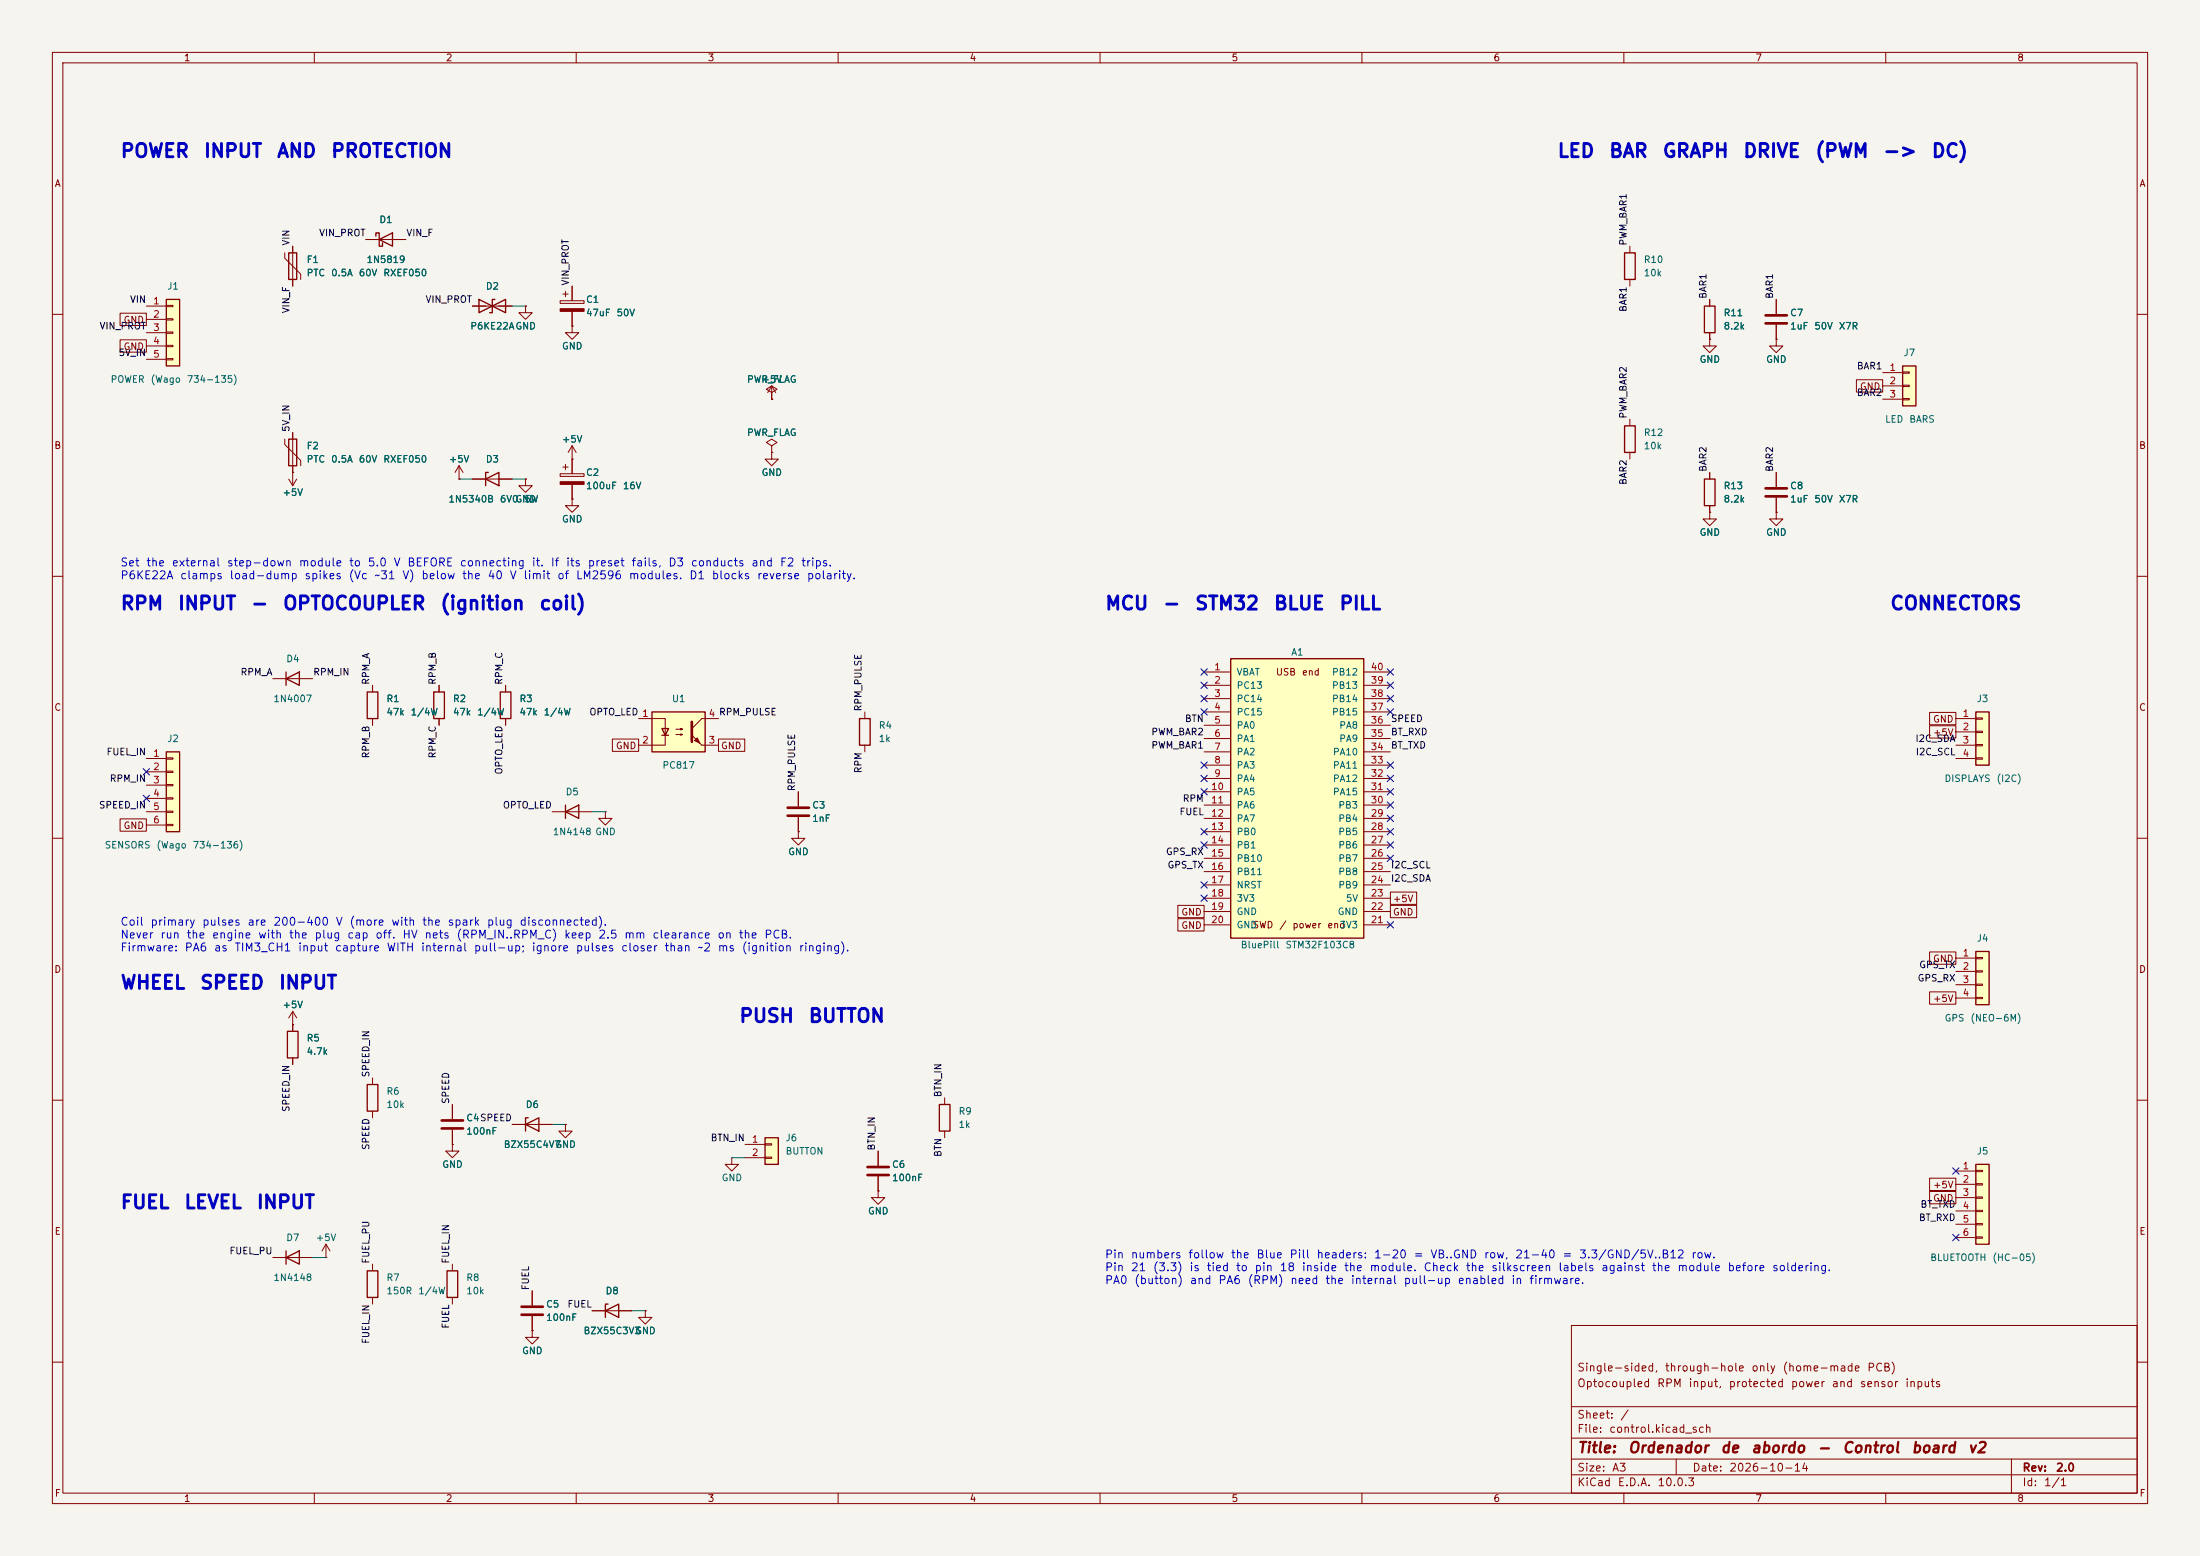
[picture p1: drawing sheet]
<svg xmlns="http://www.w3.org/2000/svg" width="420mm" height="297mm" viewBox="0 0 420 297" stroke-linecap="round" stroke-linejoin="round" font-family="sans-serif">
<path d="M0 0h420v297h-420z" fill="#f5f4ef" stroke="#f5f4ef" stroke-width=".19"/>
<g fill="none" stroke="#840000" stroke-width=".19">
<path d="M10 10h400v277h-400zM12 12h396v273h-396zM60 10v2M110 10v2M160 10v2M210 10v2M260 10v2M310 10v2M360 10v2M10 60h2M408 60h2M10 110h2"/>
<path d="M408 110h2M165.1 135.9v1.3M10 160h2M165.1 142.2v1.3M408 160h2M55.9 195.6v1.3M10 210h2M55.9 201.9v1.3M71.1 205.7v1.3M71.1 212.1v1.3M86.4 218.4v1.3h1.2l-1.2 1.3-1.3-1.3h1.3M86.4 218.4h.1"/>
<path d="M408 210h2M62.2 237.5l-.7 1.3M62.2 237.5l.8 1.3M62.2 237.5v2.5M62.2 240h.1M86.4 241.3v1.3M86.4 247.6v1.3M300 253h108v32h-108zM10 260h2M300 278.5h108M300 274.5h108M300 268.5h108"/>
<path d="M320 278.5v3M384 278.5v6.5M408 260h2M60 285v2M110 285v2M160 285v2M210 285v2M260 285v2M300 281.5h108M310 285v2M360 285v2"/>
</g>
<path d="M164.1 137.2h2v5h-2zM54.9 196.9h2v5h-2zM70.1 207h2v5.1h-2zM85.3 242.6h2.1v5h-2.1z" fill="none" stroke="#840000" stroke-width=".25"/>
<path d="M234.9 125.7h25.4v53.4h-25.4z" fill="#ffffc2"/>
<path d="M234.9 125.7h25.4v53.4h-25.4zM107.9 154.9l2.6-1.2v2.5zM107.9 153.7v2.5M54.6 238.8v2.5M54.6 240l2.5-1.2v2.5zM70.1 242.6h2v5h-2zM115.6 250.2l2.5-1.3v2.6zM116.1 248.9h-.5v2.6" fill="none" stroke="#840000" stroke-width=".25"/>
<g fill="none" stroke="#840000" stroke-width=".19">
<path d="M106.9 90.4h4.6v.5h-4.6zM107.4 89.2h1.1M107.9 88.6v1.1M109.2 87.6v2.8M109.2 92.5v2.8M147.3 85.1l1-.6-1-.7-1 .7 1 .6v1.3M147.3 86.4h.1M147.3 86.4v1.2h1.3l-1.3 1.3-1.3-1.3h1.3M326.4 97.8v1.3h1.3l-1.3 1.2-1.3-1.2h1.3M326.4 97.8h.1M339.1 90.2v2.8M339.1 95v2.8"/>
<path d="M229.9 128.3h5M229.9 130.8h5M229.9 133.4h5M229.9 135.9h5M229.9 138.4h5M260.3 128.3h5.1M260.3 130.8h5.1M260.3 133.4h5.1M260.3 135.9h5.1M260.3 138.4h5.1M105.4 154.9h7.6M115.6 154.9v1.3h1.2l-1.2 1.3-1.3-1.3h1.3"/>
<path d="M115.6 154.9h.1M229.9 141h5M229.9 143.5h5M229.9 146.1h5M229.9 148.6h5M229.9 151.1h5M229.9 153.7h5M229.9 156.2h5M229.9 158.8h5M260.3 141h5.1M260.3 143.5h5.1M260.3 146.1h5.1"/>
<path d="M260.3 148.6h5.1M260.3 151.1h5.1M260.3 153.7h5.1M260.3 156.2h5.1M260.3 158.8h5.1M229.9 161.3h5M229.9 163.8h5M229.9 166.4h5M229.9 168.9h5M229.9 171.5h5M229.9 174h5M229.9 176.5h5"/>
<path d="M260.3 161.3h5.1M260.3 163.8h5.1M260.3 166.4h5.1M260.3 168.9h5.1M260.3 171.5h5.1M260.3 174h5.1M260.3 176.5h5.1M52.1 240h7.6M71.1 241.3v1.3M71.1 247.6v1.3M113 250.2h7.6"/>
</g>
<path d="M337.1 93.2h4M337.1 94.7h4" fill="none" stroke="#840000" stroke-width=".51"/>
<path d="M106.9 91.9h4.6v.6h-4.6z" fill="#840000" stroke="#840000" stroke-width=".19"/>
<path d="M377.2 222.2h2.5v15.3h-2.5z" fill="#ffffc2"/>
<path d="M310.1 81.3h2.1v5.1h-2.1zM377.2 222.2h2.5v15.3h-2.5z" fill="none" stroke="#840000" stroke-width=".25"/>
<g fill="none" stroke="#840000" stroke-width=".19">
<path d="M339.1 57.2v2.7M339.1 62v2.8M311.1 80v1.3M311.1 86.4v1.2M339.1 97.8v1.3h1.3l-1.3 1.2-1.3-1.2h1.3M339.1 97.8h.1M139.7 221v1.2h1.3l-1.3 1.3-1.3-1.3h1.3M139.7 221h.1M373.4 223.5h3.8M373.4 226.1h3.8M373.4 228.6h3.8M373.4 231.1h3.8"/>
<path d="M373.4 233.7h3.8M373.4 236.2h3.8M377.2 223.4h1.3v.2h-1.3zM377.2 225.9h1.3v.3h-1.3zM377.2 228.5h1.3v.2h-1.3zM377.2 231h1.3v.3h-1.3zM377.2 233.6h1.3v.2h-1.3zM377.2 236.1h1.3v.2h-1.3z"/>
</g>
<path d="M337.1 60.2h4M337.1 61.7h4" fill="none" stroke="#840000" stroke-width=".51"/>
<path d="M377.2 135.9h2.5v10.2h-2.5z" fill="#ffffc2"/>
<path d="M91.4 57.2v2.5l5.1-2.5v2.5zM94.5 57.2h-.5v2.5h-.5M377.2 135.9h2.5v10.2h-2.5z" fill="none" stroke="#840000" stroke-width=".25"/>
<g fill="none" stroke="#840000" stroke-width=".19">
<path d="M90.2 58.4h7.6M339.1 64.8v1.2h1.3l-1.3 1.3-1.3-1.3h1.3M339.1 64.8h.1M55.1 91.4l.8 1.3M55.9 90.2h.1M55.9 90.2v2.5M56.6 91.4l-.7 1.3M373.4 137.2h3.8M373.4 139.7h3.8M377.2 137h1.3v.3h-1.3zM377.2 139.6h1.3v.2h-1.3zM373.4 142.2h3.8"/>
<path d="M373.4 144.8h3.8M377.2 142.1h1.3v.3h-1.3zM377.2 144.7h1.3v.2h-1.3zM86.4 210.8v2.8M86.4 215.6v2.8M101.6 246.4v2.8M101.6 251.2v2.8"/>
</g>
<path d="M84.3 213.9h4.1M84.3 215.4h4.1M99.6 249.4h4M99.6 251h4" fill="none" stroke="#840000" stroke-width=".51"/>
<path d="M377.2 181.6h2.5v10.2h-2.5z" fill="#ffffc2"/>
<path d="M55.1 83.8h1.5v5.1h-1.5zM377.2 181.6h2.5v10.2h-2.5z" fill="none" stroke="#840000" stroke-width=".25"/>
<path d="M54.4 83.8v1l3 3.1v1M55.9 82.6v7.6M373.4 182.9h3.8M373.4 185.4h3.8M373.4 188h3.8M373.4 190.5h3.8M377.2 182.8h1.3v.2h-1.3zM377.2 185.3h1.3v.2h-1.3zM377.2 187.8h1.3v.3h-1.3zM377.2 190.4h1.3v.2h-1.3z" fill="none" stroke="#840000" stroke-width=".19"/>
<path d="M31.7 143.5h2.6v15.3h-2.6z" fill="#ffffc2"/>
<path d="M31.7 143.5h2.6v15.3h-2.6z" fill="none" stroke="#840000" stroke-width=".25"/>
<g fill="none" stroke="#840000" stroke-width=".19">
<path d="M106.9 57.4h4.6v.5h-4.6zM107.4 56.1h1.1M107.9 55.6v1M109.2 54.6v2.8M109.2 59.4v2.8M109.2 62.2v1.3h1.3l-1.3 1.3-1.3-1.3h1.3M109.2 62.2h.1M326.4 64.8v1.2h1.3l-1.3 1.3-1.3-1.3h1.3M326.4 64.8h.1M27.9 144.8h3.8M27.9 147.3h3.8M27.9 149.9h3.8"/>
<path d="M27.9 152.4h3.8M27.9 154.9h3.8M27.9 157.5h3.8M31.7 144.7h1.3v.2h-1.3zM31.7 147.2h1.3v.2h-1.3zM31.7 149.7h1.3v.3h-1.3zM31.7 152.3h1.3v.2h-1.3zM31.7 154.8h1.3v.3h-1.3zM31.7 157.4h1.3v.2h-1.3z"/>
</g>
<path d="M106.9 58.9h4.6v.5h-4.6z" fill="#840000" stroke="#840000" stroke-width=".19"/>
<path d="M31.7 57.2h2.6v12.7h-2.6z" fill="#ffffc2"/>
<path d="M31.7 57.2h2.6v12.7h-2.6zM325.4 58.4h2v5.1h-2z" fill="none" stroke="#840000" stroke-width=".25"/>
<g fill="none" stroke="#840000" stroke-width=".19">
<path d="M27.9 58.4h3.8M31.7 58.3h1.3v.2h-1.3zM100.3 58.4v1.3h1.3l-1.3 1.3-1.2-1.3h1.2M100.3 58.4h.1M326.4 57.2v1.2M27.9 61h3.8M27.9 63.5h3.8M27.9 66h3.8M27.9 68.6h3.8M31.7 60.8h1.3v.3h-1.3zM31.7 63.4h1.3v.2h-1.3zM31.7 65.9h1.3v.3h-1.3z"/>
<path d="M31.7 68.5h1.3v.2h-1.3zM326.4 63.5v1.3M107.9 214.6v1.3h1.3l-1.3 1.3-1.2-1.3h1.2M107.9 214.6h.1M101.6 254v1.3h1.3l-1.3 1.2-1.3-1.2h1.3M101.6 254h.1M123.2 250.2v1.3h1.3l-1.3 1.2-1.3-1.2h1.3M123.2 250.2h.1"/>
</g>
<path d="M363.2 69.9h2.6v7.6h-2.6z" fill="#ffffc2"/>
<path d="M363.2 69.9h2.6v7.6h-2.6zM92.7 91.4l2.5-1.2v2.5zM93.2 90.2h-.5v2.5M54.6 129.5l2.5-1.2v2.5zM54.6 128.3v2.5M70.1 132.1h2v5.1h-2zM82.8 132.1h2v5.1h-2zM100.3 214.6l2.6-1.2v2.5zM100.8 213.4h-.5v2.5M179.3 210.8h2.1v5.1h-2.1z" fill="none" stroke="#840000" stroke-width=".25"/>
<g fill="none" stroke="#840000" stroke-width=".19">
<path d="M359.4 71.1h3.8M359.4 73.7h3.8M359.4 76.2h3.8M363.2 71h1.3v.2h-1.3zM363.2 73.5h1.3v.3h-1.3zM363.2 76.1h1.3v.2h-1.3zM87.6 91.4h.1M87.6 88.9l-.7 1.3M87.6 88.9l.8 1.3M87.6 88.9v2.5M90.2 91.4h7.6M100.3 91.4v1.3h1.3l-1.3 1.3-1.2-1.3h1.2"/>
<path d="M100.3 91.4h.1M109.2 87.6h.1M109.2 95.3v1.2h1.3l-1.3 1.3-1.3-1.3h1.3M109.2 95.3h.1M109.2 85.1l-.7 1.3M109.2 85.1l.8 1.3M109.2 85.1v2.5M52.1 129.5h7.6M71.1 130.8v1.3M71.1 137.2v1.2M83.8 130.8v1.3M83.8 137.2v1.2"/>
<path d="M55.9 195.6h.1M55.9 193l-.8 1.3M55.9 193l.7 1.3M55.9 193v2.6M97.8 214.6h7.6M167.6 219.7v2.8M180.3 209.6v1.2M180.3 215.9v1.3M167.6 224.5v2.8"/>
</g>
<path d="M165.6 222.8h4.1M165.6 224.3h4.1" fill="none" stroke="#840000" stroke-width=".51"/>
<path d="M124.5 135.9h10.1v7.6h-10.1z" fill="#ffffc2"/>
<path d="M55.1 48.3h1.5v5h-1.5zM71.8 45.1v-.6h.6v2.5h.6v-.6M72.4 45.7l2.5-1.2v2.5zM95.5 132.1h2v5.1h-2zM124.5 135.9h10.1v7.6h-10.1zM126.4 139.1h1.2l-.6 1.2zM126.4 140.3h1.2" fill="none" stroke="#840000" stroke-width=".25"/>
<g fill="none" stroke="#840000" stroke-width=".19">
<path d="M54.4 48.3v1l3 3v1M55.9 47v7.6M69.8 45.7h7.7M147.3 74.9l1-.6-1-.6-1 .6 1 .6v1.3M147.3 76.2h.1M96.5 130.8v1.3M96.5 137.2v1.2M121.9 137.2h5.1v5h-5.1M129 139.2h1.3l-.4 .1v-.2l.4 .1M137.2 137.2h-3.2l-1.9 1.9M129 140.2h1.3l-.4 .1v-.2l.4 .1M134 142.2h3.2"/>
<path d="M152.4 158.8v1.2h1.3l-1.3 1.3-1.3-1.3h1.3M152.4 158.8h.1M152.4 151.1v2.8M152.4 156v2.8M167.6 227.3v1.3h1.3l-1.3 1.3-1.2-1.3h1.2M167.6 227.3h.1"/>
</g>
<path d="M132.1 137.8v3.8M150.4 154.2h4M150.4 155.7h4" fill="none" stroke="#840000" stroke-width=".51"/>
<g fill="#840000" stroke="#840000" stroke-width=".19">
<path d="M132.6 141.4l.5-.6 .5 1.1z"/>
<path d="M132.1 140.3l1.9 1.9z"/>
</g>
<path d="M146 217.2h2.6v5h-2.6z" fill="#ffffc2"/>
<path d="M310.1 48.3h2.1v5h-2.1zM325.4 91.4h2v5.1h-2zM146 217.2h2.6v5h-2.6z" fill="none" stroke="#840000" stroke-width=".25"/>
<g fill="none" stroke="#840000" stroke-width=".19">
<path d="M22.9 59.8h5v2.3h-5zM55.9 47v1.3M55.9 53.3v1.3M69.8 45.7h2.6M74.9 45.7h2.6M90.2 58.4h2.5M95.2 58.4h2.6M100.3 58.4h.1M109.2 54.6v2.8M109.2 59.4v2.8M311.1 47v1.3M311.1 53.3v1.3"/>
<path d="M326.4 57.2v1.2M339.1 57.2v2.7M22.9 64.9h5v2.3h-5zM109.2 62.2h.1M147.3 76.2h.1M147.3 73.7l-.7 1.2M147.3 73.7l.8 1.2M147.3 73.7v2.5M326.4 64.8h.1M326.4 63.5v1.3M339.1 64.8h.1M339.1 62v2.8"/>
<path d="M354.4 72.5h5v2.3h-5zM55.9 90.2h.1M55.9 82.6v1.2M55.9 88.9v1.3M87.6 91.4h.1M90.2 91.4h2.5M95.2 91.4h2.6M100.3 91.4h.1M109.2 87.6h.1M109.2 95.3h.1M109.2 87.6v2.8M109.2 92.5v2.8"/>
<path d="M147.3 86.4h.1M326.4 97.8h.1M326.4 90.2v1.2M326.4 96.5v1.3M339.1 97.8h.1M339.1 90.2v2.8M339.1 95v2.8M71.1 130.8v1.3M71.1 137.2v1.2M83.8 130.8v1.3M83.8 137.2v1.2M96.5 130.8v1.3"/>
<path d="M96.5 137.2v1.2M368.4 136h5v2.3h-5zM368.4 138.5h5v2.4h-5zM22.9 156.3h5v2.4h-5zM116.9 141.1h5v2.3h-5zM137.2 141.1h5v2.3h-5zM152.4 158.8h.1M152.4 151.1v2.8M152.4 156v2.8M224.9 172.8h5v2.4h-5zM224.9 175.4h5v2.3h-5zM265.4 172.8h5v2.4h-5z"/>
<path d="M265.4 170.3h5v2.3h-5zM55.9 195.6h.1M55.9 195.6v1.3M368.4 189.3h5v2.4h-5zM368.4 181.7h5v2.4h-5zM55.9 201.9v1.3M86.4 218.4h.1M86.4 210.8v2.8M86.4 215.6v2.8M97.8 214.6h2.5M102.9 214.6h2.5M107.9 214.6h.1"/>
<path d="M142.2 218.4h3.8M146 218.3h1.3v.3h-1.3zM167.6 219.7v2.8M142.2 221h3.8M146 220.9h1.3v.2h-1.3zM167.6 227.3h.1M167.6 224.5v2.8M368.4 224.9h5v2.3h-5zM368.4 227.4h5v2.4h-5zM101.6 254h.1M101.6 246.4v2.8M101.6 251.2v2.8"/>
<path d="M113 250.2h2.6M118.1 250.2h2.5M123.2 250.2h.1"/>
</g>
<path d="M97.8 58.4h2.5M87.6 91.4h2.6M97.8 91.4h2.5M113 154.9h2.6M105.4 214.6h2.5M139.7 221h2.5M59.7 240h2.5M120.6 250.2h2.6" fill="none" stroke="#009600" stroke-width=".19"/>
<g fill="none" stroke="#000084" stroke-width=".19">
<path d="M229.3 135.3l1.2 1.2M229.3 132.7l1.2 1.3M229.3 127.7l1.2 1.2M229.3 130.2l1.2 1.2M230.5 135.3l-1.2 1.2M230.5 132.7l-1.2 1.3M230.5 127.7l-1.2 1.2M230.5 130.2l-1.2 1.2M264.8 127.7l1.2 1.2M264.8 135.3l1.2 1.2M264.8 132.7l1.2 1.3M264.8 130.2l1.2 1.2"/>
<path d="M266 127.7l-1.2 1.2M266 135.3l-1.2 1.2M266 132.7l-1.2 1.3M266 130.2l-1.2 1.2M27.3 146.7l1.2 1.2M27.3 151.8l1.2 1.2M28.5 146.7l-1.2 1.2M28.5 151.8l-1.2 1.2M229.3 145.4l1.2 1.3M229.3 148l1.2 1.2M229.3 150.5l1.2 1.2M229.3 158.1l1.2 1.3"/>
<path d="M230.5 145.4l-1.2 1.3M230.5 148l-1.2 1.2M230.5 150.5l-1.2 1.2M230.5 158.1l-1.2 1.3M264.8 150.5l1.2 1.2M264.8 148l1.2 1.2M264.8 145.4l1.2 1.3M264.8 153.1l1.2 1.2M264.8 155.6l1.2 1.2M264.8 158.1l1.2 1.3M266 150.5l-1.2 1.2M266 148l-1.2 1.2"/>
<path d="M266 145.4l-1.2 1.3M266 153.1l-1.2 1.2M266 155.6l-1.2 1.2M266 158.1l-1.2 1.3M229.3 160.7l1.2 1.2M229.3 168.3l1.2 1.2M229.3 170.8l1.2 1.3M230.5 160.7l-1.2 1.2M230.5 168.3l-1.2 1.2M230.5 170.8l-1.2 1.3M264.8 175.9l1.2 1.2M264.8 163.2l1.2 1.2"/>
<path d="M264.8 160.7l1.2 1.2M266 175.9l-1.2 1.2M266 163.2l-1.2 1.2M266 160.7l-1.2 1.2M372.8 222.9l1.2 1.2M372.8 235.6l1.2 1.2M374 222.9l-1.2 1.2M374 235.6l-1.2 1.2"/>
</g>
<g font-size="2.5" fill="#0000c2">
<text x="22.9" y="30.7">POWER</text>
<text x="38.8" y="30.7">INPUT</text>
<text x="52.7" y="30.7">AND</text>
<text x="63" y="30.7">PROTECTION</text>
<text x="297.2" y="30.7">LED</text>
<text x="307" y="30.7">BAR</text>
<text x="317.2" y="30.7">GRAPH</text>
<text x="332.6" y="30.7">DRIVE</text>
<text x="346.4" y="30.7">(PWM</text>
<text x="359.3" y="30.7">-&gt;</text>
<text x="368.6" y="30.7">DC)</text>
<text x="22.9" y="117">RPM</text>
<text x="33.8" y="117">INPUT</text>
<text x="47.8" y="117">-</text>
<text x="53.8" y="117">OPTOCOUPLER</text>
<text x="83.9" y="117">(ignition</text>
<text x="102.8" y="117">coil)</text>
<text x="210.8" y="117">MCU</text>
<text x="221.9" y="117">-</text>
<text x="228" y="117">STM32</text>
<text x="243" y="117">BLUE</text>
<text x="255.5" y="117">PILL</text>
<text x="360.7" y="117">CONNECTORS</text>
<text x="22.9" y="189.4">WHEEL</text>
<text x="38" y="189.4">SPEED</text>
<text x="53.1" y="189.4">INPUT</text>
<text x="141" y="195.8">PUSH</text>
<text x="154.2" y="195.8">BUTTON</text>
<text x="22.9" y="231.3">FUEL</text>
<text x="35" y="231.3">LEVEL</text>
<text x="48.8" y="231.3">INPUT</text>
</g>
<g font-size="2" fill="#840000">
<text x="301" y="277.8">Title:</text>
<text x="310.7" y="277.8">Ordenador</text>
<text x="328.3" y="277.8">de</text>
<text x="334.2" y="277.8">abordo</text>
<text x="346.8" y="277.8">-</text>
<text x="351.6" y="277.8">Control</text>
<text x="364.7" y="277.8">board</text>
<text x="375.5" y="277.8">v2</text>
</g>
<g font-size="1.5" fill="#0000c2">
<text x="22.9" y="108.5">Set</text>
<text x="22.9" y="110.9">P6KE22A</text>
<text x="27.8" y="108.5">the</text>
<text x="32.7" y="108.5">external</text>
<text x="34.3" y="110.9">clamps</text>
<text x="43.2" y="108.5">step-down</text>
<text x="43.7" y="110.9">load-dump</text>
<text x="56.9" y="108.5">module</text>
<text x="58" y="110.9">spikes</text>
<text x="66.4" y="110.9">(Vc</text>
<text x="66.5" y="108.5">to</text>
<text x="70.1" y="108.5">5.0</text>
<text x="71.4" y="110.9">~31</text>
<text x="75" y="108.5">V</text>
<text x="76.7" y="110.9">V)</text>
<text x="77.6" y="108.5">BEFORE</text>
<text x="80.3" y="110.9">below</text>
<text x="87.7" y="108.5">connecting</text>
<text x="88.1" y="110.9">the</text>
<text x="93" y="110.9">40</text>
<text x="97.2" y="110.9">V</text>
<text x="99.8" y="110.9">limit</text>
<text x="101.4" y="108.5">it.</text>
<text x="105" y="108.5">If</text>
<text x="106.3" y="110.9">of</text>
<text x="107.9" y="108.5">its</text>
<text x="109.8" y="110.9">LM2596</text>
<text x="112.1" y="108.5">preset</text>
<text x="119.9" y="110.9">modules.</text>
<text x="120.4" y="108.5">fails,</text>
<text x="127.5" y="108.5">D3</text>
<text x="131.5" y="110.9">D1</text>
<text x="131.8" y="108.5">conducts</text>
<text x="135.8" y="110.9">blocks</text>
<text x="143.3" y="108.5">and</text>
<text x="144.4" y="110.9">reverse</text>
<text x="148.8" y="108.5">F2</text>
<text x="152.8" y="108.5">trips.</text>
<text x="153.9" y="110.9">polarity.</text>
<text x="22.9" y="177.1">Coil</text>
<text x="22.9" y="179.5">Never</text>
<text x="28.6" y="177.1">primary</text>
<text x="30.5" y="179.5">run</text>
<text x="35.5" y="179.5">the</text>
<text x="38.5" y="177.1">pulses</text>
<text x="40.4" y="179.5">engine</text>
<text x="47.1" y="177.1">are</text>
<text x="49.2" y="179.5">with</text>
<text x="52.1" y="177.1">200-400</text>
<text x="55" y="179.5">the</text>
<text x="59.9" y="179.5">plug</text>
<text x="64" y="177.1">V</text>
<text x="66.2" y="179.5">cap</text>
<text x="66.6" y="177.1">(more</text>
<text x="71.5" y="179.5">off.</text>
<text x="74.6" y="177.1">with</text>
<text x="76.7" y="179.5">HV</text>
<text x="80.5" y="177.1">the</text>
<text x="80.9" y="179.5">nets</text>
<text x="85.3" y="177.1">spark</text>
<text x="87" y="179.5">(RPM_IN..RPM_C)</text>
<text x="92.8" y="177.1">plug</text>
<text x="99.1" y="177.1">disconnected).</text>
<text x="107.6" y="179.5">keep</text>
<text x="114.1" y="179.5">2.5</text>
<text x="119" y="179.5">mm</text>
<text x="124.4" y="179.5">clearance</text>
<text x="136.8" y="179.5">on</text>
<text x="140.9" y="179.5">the</text>
<text x="145.8" y="179.5">PCB.</text>
<text x="22.9" y="182">Firmware:</text>
<text x="35.1" y="182">PA6</text>
<text x="40.7" y="182">as</text>
<text x="44.7" y="182">TIM3_CH1</text>
<text x="56.8" y="182">input</text>
<text x="63.8" y="182">capture</text>
<text x="73.7" y="182">WITH</text>
<text x="80.2" y="182">internal</text>
<text x="90.3" y="182">pull-up;</text>
<text x="101.4" y="182">ignore</text>
<text x="109.8" y="182">pulses</text>
<text x="118.4" y="182">closer</text>
<text x="126.7" y="182">than</text>
<text x="133" y="182">~2</text>
<text x="136.9" y="182">ms</text>
<text x="141.5" y="182">(ignition</text>
<text x="152.4" y="182">ringing).</text>
<text x="210.8" y="240.6">Pin</text>
<text x="210.8" y="243">Pin</text>
<text x="210.8" y="245.5">PA0</text>
<text x="215.8" y="240.6">numbers</text>
<text x="215.8" y="243">21</text>
<text x="216.4" y="245.5">(button)</text>
<text x="220" y="243">(3.3)</text>
<text x="226.7" y="240.6">follow</text>
<text x="227" y="243">is</text>
<text x="227" y="245.5">and</text>
<text x="230.2" y="243">tied</text>
<text x="232.5" y="245.5">PA6</text>
<text x="234.9" y="240.6">the</text>
<text x="235.8" y="243">to</text>
<text x="238.1" y="245.5">(RPM)</text>
<text x="239.4" y="243">pin</text>
<text x="239.7" y="240.6">Blue</text>
<text x="244.2" y="243">18</text>
<text x="246.1" y="240.6">Pill</text>
<text x="246.2" y="245.5">need</text>
<text x="248.4" y="243">inside</text>
<text x="251.2" y="240.6">headers:</text>
<text x="252.9" y="245.5">the</text>
<text x="256.5" y="243">the</text>
<text x="257.8" y="245.5">internal</text>
<text x="261.3" y="243">module.</text>
<text x="262.2" y="240.6">1-20</text>
<text x="267.8" y="245.5">pull-up</text>
<text x="269.7" y="240.6">=</text>
<text x="271.6" y="243">Check</text>
<text x="272.9" y="240.6">VB..GND</text>
<text x="278.2" y="245.5">enabled</text>
<text x="279.7" y="243">the</text>
<text x="283.2" y="240.6">row,</text>
<text x="284.6" y="243">silkscreen</text>
<text x="288.4" y="245.5">in</text>
<text x="289.1" y="240.6">21-40</text>
<text x="291.8" y="245.5">firmware.</text>
<text x="297.4" y="243">labels</text>
<text x="298.1" y="240.6">=</text>
<text x="301.3" y="240.6">3.3/GND/5V..B12</text>
<text x="305.6" y="243">against</text>
<text x="315.2" y="243">the</text>
<text x="320.1" y="243">module</text>
<text x="322.8" y="240.6">row.</text>
<text x="329.7" y="243">before</text>
<text x="338.2" y="243">soldering.</text>
</g>
<g font-size="1.5" fill="#840000">
<text x="301" y="262.1">Single-sided,</text>
<text x="317.7" y="262.1">through-hole</text>
<text x="334.2" y="262.1">only</text>
<text x="340.2" y="262.1">(home-made</text>
<text x="356.3" y="262.1">PCB)</text>
<text x="301" y="265.1">Optocoupled</text>
<text x="316.2" y="265.1">RPM</text>
<text x="322.2" y="265.1">input,</text>
<text x="329.9" y="265.1">protected</text>
<text x="341.8" y="265.1">power</text>
<text x="349.6" y="265.1">and</text>
<text x="354.9" y="265.1">sensor</text>
<text x="363.6" y="265.1">inputs</text>
<text x="301" y="273.8">File:</text>
<text x="301" y="271.1">Sheet:</text>
<text x="307.1" y="273.8">control.kicad_sch</text>
<text x="309.2" y="271.1">/</text>
<text x="301" y="281.2">Size:</text>
<text x="307.6" y="281.2">A3</text>
<text x="323" y="281.2">Date:</text>
<text x="330" y="281.2">2026-10-14</text>
<text x="386" y="281.2">Rev:</text>
<text x="392.4" y="281.2">2.0</text>
<text x="301" y="284">KiCad</text>
<text x="308.7" y="284">E.D.A.</text>
<text x="316.3" y="284">10.0.3</text>
<text x="386" y="284">Id:</text>
<text x="390.1" y="284">1/1</text>
</g>
<g font-size="1.3" fill="#840000">
<text x="35" y="12">1</text>
<text x="85" y="12">2</text>
<text x="135" y="12">3</text>
<text x="185" y="12">4</text>
<text x="235" y="12">5</text>
<text x="285" y="12">6</text>
<text x="335" y="12">7</text>
<text x="385" y="12">8</text>
<text x="10.3" y="36">A</text>
<text x="408.3" y="36">A</text>
<text x="23.5" y="62">GND</text>
<text x="23.5" y="67.1">GND</text>
<text x="355" y="74.7">GND</text>
<text x="10.3" y="86">B</text>
<text x="408.2" y="86">B</text>
<text x="243.5" y="129.2">USB</text>
<text x="248.4" y="129.2">end</text>
<text x="10.3" y="136">C</text>
<text x="408.2" y="136">C</text>
<text x="117.5" y="143.3">GND</text>
<text x="137.5" y="143.3">GND</text>
<text x="368.9" y="138.2">GND</text>
<text x="368.9" y="140.8">+5V</text>
<text x="23.5" y="158.5">GND</text>
<text x="265.8" y="172.5">+5V</text>
<text x="225.4" y="175.1">GND</text>
<text x="225.4" y="177.6">GND</text>
<text x="239" y="177.5">SWD</text>
<text x="244.1" y="177.5">/</text>
<text x="246.6" y="177.5">power</text>
<text x="253.3" y="177.5">end</text>
<text x="265.8" y="175.1">GND</text>
<text x="10.3" y="186">D</text>
<text x="368.9" y="183.9">GND</text>
<text x="408.2" y="186">D</text>
<text x="368.9" y="191.6">+5V</text>
<text x="368.9" y="227.1">+5V</text>
<text x="368.9" y="229.7">GND</text>
<text x="10.3" y="236">E</text>
<text x="408.3" y="236">E</text>
<text x="10.3" y="286">F</text>
<text x="35" y="287">1</text>
<text x="85" y="287">2</text>
<text x="135" y="287">3</text>
<text x="185" y="287">4</text>
<text x="235" y="287">5</text>
<text x="285" y="287">6</text>
<text x="335" y="287">7</text>
<text x="385" y="287">8</text>
<text x="408.3" y="286">F</text>
</g>
<g font-size="1.3" fill="#0f0f0f">
<text x="55.6" y="47" transform="rotate(-90 55.6 47)">VIN</text>
<text x="60.8" y="45.4">VIN_PROT</text>
<text x="77.5" y="45.4">VIN_F</text>
<text x="310.8" y="47" transform="rotate(-90 310.8 47)">PWM_BAR1</text>
<text x="24.7" y="58.1">VIN</text>
<text x="55.6" y="59.9" transform="rotate(-90 55.6 59.9)">VIN_F</text>
<text x="81.1" y="58.1">VIN_PROT</text>
<text x="108.9" y="54.6" transform="rotate(-90 108.9 54.6)">VIN_PROT</text>
<text x="310.8" y="59.7" transform="rotate(-90 310.8 59.7)">BAR1</text>
<text x="326.1" y="57.2" transform="rotate(-90 326.1 57.2)">BAR1</text>
<text x="338.8" y="57.2" transform="rotate(-90 338.8 57.2)">BAR1</text>
<text x="18.9" y="63.2">VIN_PROT</text>
<text x="22.5" y="68.3">5V_IN</text>
<text x="354.4" y="70.8">BAR1</text>
<text x="354.4" y="75.9">BAR2</text>
<text x="55.6" y="82.5" transform="rotate(-90 55.6 82.5)">5V_IN</text>
<text x="310.8" y="80" transform="rotate(-90 310.8 80)">PWM_BAR2</text>
<text x="310.8" y="92.7" transform="rotate(-90 310.8 92.7)">BAR2</text>
<text x="326.1" y="90.2" transform="rotate(-90 326.1 90.2)">BAR2</text>
<text x="338.8" y="90.2" transform="rotate(-90 338.8 90.2)">BAR2</text>
<text x="45.8" y="129.2">RPM_A</text>
<text x="59.7" y="129.2">RPM_IN</text>
<text x="70.8" y="130.8" transform="rotate(-90 70.8 130.8)">RPM_A</text>
<text x="83.5" y="130.8" transform="rotate(-90 83.5 130.8)">RPM_B</text>
<text x="96.2" y="130.8" transform="rotate(-90 96.2 130.8)">RPM_C</text>
<text x="112.4" y="136.8">OPTO_LED 1</text>
<text x="164.8" y="135.9" transform="rotate(-90 164.8 135.9)">RPM_PULSE</text>
<text x="219.7" y="140.7">PWM_BAR2</text>
<text x="219.7" y="143.2">PWM_BAR1</text>
<text x="226.1" y="138.1">BTN</text>
<text x="265.4" y="143.2">BT_TXD</text>
<text x="265.4" y="140.7">BT_RXD</text>
<text x="265.4" y="138.1">SPEED</text>
<text x="365.6" y="141.9">I2C_SDA</text>
<text x="20.2" y="144.5">FUEL_IN</text>
<text x="20.8" y="149.5">RPM_IN</text>
<text x="70.8" y="144.9" transform="rotate(-90 70.8 144.9)">RPM_B</text>
<text x="83.5" y="144.9" transform="rotate(-90 83.5 144.9)">RPM_C</text>
<text x="96.2" y="147.9" transform="rotate(-90 96.2 147.9)">OPTO_LED</text>
<text x="164.8" y="147.7" transform="rotate(-90 164.8 147.7)">RPM</text>
<text x="365.6" y="144.5">I2C_SCL</text>
<text x="18.8" y="154.6">SPEED_IN</text>
<text x="95.9" y="154.6">OPTO_LED</text>
<text x="152.1" y="151.1" transform="rotate(-90 152.1 151.1)">RPM_PULSE</text>
<text x="225.1" y="155.9">FUEL</text>
<text x="225.7" y="153.4">RPM</text>
<text x="222.5" y="163.5">GPS_RX</text>
<text x="222.8" y="166.1">GPS_TX</text>
<text x="265.4" y="166.1">I2C_SCL</text>
<text x="265.4" y="168.6">I2C_SDA</text>
<text x="366.3" y="185.1">GPS_TX</text>
<text x="366" y="187.6">GPS_RX</text>
<text x="70.8" y="205.7" transform="rotate(-90 70.8 205.7)">SPEED_IN</text>
<text x="180" y="209.5" transform="rotate(-90 180 209.5)">BTN_IN</text>
<text x="55.6" y="212.4" transform="rotate(-90 55.6 212.4)">SPEED_IN</text>
<text x="86" y="210.8" transform="rotate(-90 86 210.8)">SPEED</text>
<text x="70.8" y="219.6" transform="rotate(-90 70.8 219.6)">SPEED</text>
<text x="135.6" y="218.1">BTN_IN</text>
<text x="167.3" y="219.7" transform="rotate(-90 167.3 219.7)">BTN_IN</text>
<text x="180" y="220.9" transform="rotate(-90 180 220.9)">BTN</text>
<text x="366.2" y="233.4">BT_RXD</text>
<text x="366.5" y="230.8">BT_TXD</text>
<text x="43.7" y="239.7">FUEL_PU</text>
<text x="70.8" y="241.3" transform="rotate(-90 70.8 241.3)">FUEL_PU</text>
<text x="86" y="241.3" transform="rotate(-90 86 241.3)">FUEL_IN</text>
<text x="101.3" y="246.4" transform="rotate(-90 101.3 246.4)">FUEL</text>
<text x="108.2" y="249.9">FUEL</text>
<text x="70.8" y="256.6" transform="rotate(-90 70.8 256.6)">FUEL_IN</text>
<text x="86" y="253.7" transform="rotate(-90 86 253.7)">FUEL</text>
</g>
<g font-size="1.3" fill="#006464">
<text x="72.3" y="42.9">D1</text>
<text x="58.4" y="50.5">F1</text>
<text x="58.4" y="53">PTC</text>
<text x="63.1" y="53">0.5A</text>
<text x="68.4" y="53">60V</text>
<text x="69.9" y="50.5">1N5819</text>
<text x="73.1" y="53">RXEF050</text>
<text x="313.7" y="53">10k</text>
<text x="313.7" y="50.5">R10</text>
<text x="31.8" y="55.6">J1</text>
<text x="92.6" y="55.6">D2</text>
<text x="111.8" y="58.1">C1</text>
<text x="89.7" y="63.2">P6KE22AGND</text>
<text x="111.8" y="60.7">47uF</text>
<text x="117.6" y="60.7">50V</text>
<text x="328.9" y="63.2">8.2k</text>
<text x="328.9" y="60.7">R11</text>
<text x="341.6" y="60.7">C7</text>
<text x="341.6" y="63.2">1uF</text>
<text x="346.3" y="63.2">50V</text>
<text x="350.9" y="63.2">X7R</text>
<text x="107.2" y="67">GND</text>
<text x="324.4" y="69.6">GND</text>
<text x="337.1" y="69.6">GND</text>
<text x="363.3" y="68.3">J7</text>
<text x="21" y="73.4">POWER</text>
<text x="28.6" y="73.4">(Wago</text>
<text x="35.6" y="73.4">734-135)</text>
<text x="142.5" y="73.4">PWR_FLAG</text>
<text x="145.3" y="73.4">+5V</text>
<text x="142.5" y="83.5">PWR_FLAG</text>
<text x="313.7" y="83.5">R12</text>
<text x="359.8" y="81">LED</text>
<text x="364.4" y="81">BARS</text>
<text x="58.4" y="86.1">F2</text>
<text x="58.4" y="88.6">PTC</text>
<text x="63.1" y="88.6">0.5A</text>
<text x="68.4" y="88.6">60V</text>
<text x="73.1" y="88.6">RXEF050</text>
<text x="85.6" y="88.6">+5V</text>
<text x="92.6" y="88.6">D3</text>
<text x="107.2" y="84.8">+5V</text>
<text x="313.7" y="86.1">10k</text>
<text x="53.8" y="95">+5V</text>
<text x="111.8" y="91.1">C2</text>
<text x="111.8" y="93.7">100uF</text>
<text x="118.8" y="93.7">16V</text>
<text x="145.3" y="91.1">GND</text>
<text x="328.9" y="93.7">R13</text>
<text x="341.6" y="93.7">C8</text>
<text x="85.5" y="96.2">1N5340B</text>
<text x="95.3" y="96.2">6V0</text>
<text x="98.3" y="96.2">GND</text>
<text x="100" y="96.2">5W</text>
<text x="107.2" y="100">GND</text>
<text x="328.9" y="96.2">8.2k</text>
<text x="341.6" y="96.2">1uF</text>
<text x="346.3" y="96.2">50V</text>
<text x="350.9" y="96.2">X7R</text>
<text x="324.4" y="102.6">GND</text>
<text x="337.1" y="102.6">GND</text>
<text x="246.4" y="125.4">A1</text>
<text x="54.5" y="126.7">D4</text>
<text x="236" y="129.2">VBAT</text>
<text x="236" y="131.8">PC13</text>
<text x="254.2" y="131.8">PB13</text>
<text x="254.2" y="129.2">PB12</text>
<text x="52.1" y="134.3">1N4007</text>
<text x="73.7" y="134.3">R1</text>
<text x="73.7" y="136.9">47k</text>
<text x="78.3" y="136.9">1/4W</text>
<text x="86.4" y="134.3">R2</text>
<text x="86.4" y="136.9">47k</text>
<text x="91" y="136.9">1/4W</text>
<text x="99.1" y="134.3">R3</text>
<text x="99.1" y="136.9">47k</text>
<text x="103.7" y="136.9">1/4W</text>
<text x="128.2" y="134.3">U1</text>
<text x="236" y="134.3">PC14</text>
<text x="236" y="136.9">PC15</text>
<text x="254.2" y="136.9">PB15</text>
<text x="254.2" y="134.3">PB14</text>
<text x="377.3" y="134.3">J3</text>
<text x="31.8" y="141.9">J2</text>
<text x="167.6" y="139.4">R4</text>
<text x="167.6" y="141.9">1k</text>
<text x="236" y="139.4">PA0</text>
<text x="236" y="141.9">PA1</text>
<text x="255.6" y="141.9">PA9</text>
<text x="255.6" y="139.4">PA8</text>
<text x="126.4" y="147">PC817</text>
<text x="236" y="144.5">PA2</text>
<text x="236" y="147">PA3</text>
<text x="236" y="149.6">PA4</text>
<text x="254.4" y="149.6">PA12</text>
<text x="254.4" y="147">PA11</text>
<text x="254.4" y="144.5">PA10</text>
<text x="371.1" y="149.6">DISPLAYS</text>
<text x="381" y="149.6">(I2C)</text>
<text x="107.9" y="152.1">D5</text>
<text x="154.9" y="154.6">C3</text>
<text x="236" y="152.1">PA5</text>
<text x="236" y="154.6">PA6</text>
<text x="254.4" y="152.1">PA15</text>
<text x="255.4" y="154.6">PB3</text>
<text x="105.4" y="159.7">1N4148 GND</text>
<text x="154.9" y="157.2">1nF</text>
<text x="236" y="157.2">PA7</text>
<text x="236" y="159.7">PB0</text>
<text x="255.4" y="159.7">PB5</text>
<text x="255.4" y="157.2">PB4</text>
<text x="19.9" y="162.3">SENSORS</text>
<text x="29.8" y="162.3">(Wago</text>
<text x="36.7" y="162.3">734-136)</text>
<text x="150.4" y="163.5">GND</text>
<text x="236" y="162.3">PB1</text>
<text x="236" y="164.8">PB10</text>
<text x="236" y="167.3">PB11</text>
<text x="255.4" y="167.3">PB8</text>
<text x="255.4" y="164.8">PB7</text>
<text x="255.4" y="162.3">PB6</text>
<text x="236" y="169.9">NRST</text>
<text x="236" y="172.4">3V3</text>
<text x="255.4" y="169.9">PB9</text>
<text x="256.8" y="172.4">5V</text>
<text x="236" y="175">GND</text>
<text x="236" y="177.5">GND</text>
<text x="255.3" y="175">GND</text>
<text x="255.6" y="177.5">3V3</text>
<text x="236.8" y="181.3">BluePill</text>
<text x="245.3" y="181.3">STM32F103C8</text>
<text x="377.3" y="180">J4</text>
<text x="53.8" y="192.7">+5V</text>
<text x="371.1" y="195.3">GPS</text>
<text x="376.1" y="195.3">(NEO-6M)</text>
<text x="58.4" y="199.1">R5</text>
<text x="58.4" y="201.6">4.7k</text>
<text x="73.7" y="209.3">R6</text>
<text x="73.7" y="211.8">10k</text>
<text x="88.9" y="214.3">C4SPEED</text>
<text x="88.9" y="214.3">C4</text>
<text x="100.3" y="211.8">D6</text>
<text x="182.9" y="213.1">R9</text>
<text x="182.9" y="215.6">1k</text>
<text x="88.9" y="216.9">100nF</text>
<text x="96.1" y="219.4">BZX55C4V7</text>
<text x="105.9" y="219.4">GND</text>
<text x="149.9" y="218.1">J6</text>
<text x="149.9" y="220.7">BUTTON</text>
<text x="377.3" y="220.7">J5</text>
<text x="84.3" y="223.2">GND</text>
<text x="137.7" y="225.8">GND</text>
<text x="170.2" y="223.2">C6</text>
<text x="170.2" y="225.8">100nF</text>
<text x="165.6" y="232.1">GND</text>
<text x="54.5" y="237.2">D7</text>
<text x="60.2" y="237.2">+5V</text>
<text x="52.1" y="244.8">1N4148</text>
<text x="73.7" y="244.8">R7</text>
<text x="88.9" y="244.8">R8</text>
<text x="368.4" y="241">BLUETOOTH</text>
<text x="380.3" y="241">(HC-05)</text>
<text x="73.7" y="247.4">150R</text>
<text x="79.7" y="247.4">1/4W</text>
<text x="88.9" y="247.4">10k</text>
<text x="104.1" y="249.9">C5</text>
<text x="115.5" y="247.4">D8</text>
<text x="104.1" y="252.4">100nF</text>
<text x="111.3" y="255">BZX55C3V3</text>
<text x="121.2" y="255">GND</text>
<text x="99.6" y="258.8">GND</text>
</g>
<g font-size="1.3" fill="#a90000">
<text x="29.1" y="58.4">1</text>
<text x="29.1" y="60.9">2</text>
<text x="29.1" y="63.5">3</text>
<text x="29.1" y="66">4</text>
<text x="29.1" y="68.6">5</text>
<text x="360.6" y="71.1">1</text>
<text x="360.6" y="73.6">2</text>
<text x="360.6" y="76.2">3</text>
<text x="231.7" y="128.2">1</text>
<text x="231.7" y="130.8">2</text>
<text x="261.6" y="130.8">39</text>
<text x="261.6" y="128.2">40</text>
<text x="135.2" y="137.1">4 RPM_PULSE</text>
<text x="231.7" y="133.3">3</text>
<text x="231.7" y="135.9">4</text>
<text x="261.6" y="135.9">37</text>
<text x="261.6" y="133.3">38</text>
<text x="374.6" y="137.1">1</text>
<text x="122.5" y="142.2">2</text>
<text x="135.2" y="142.2">3</text>
<text x="231.7" y="138.4">5</text>
<text x="231.7" y="140.9">6</text>
<text x="231.7" y="143.5">7</text>
<text x="261.6" y="143.5">34</text>
<text x="261.6" y="140.9">35</text>
<text x="261.6" y="138.4">36</text>
<text x="374.6" y="139.7">2</text>
<text x="374.6" y="142.2">3</text>
<text x="29.1" y="144.8">1</text>
<text x="29.1" y="147.3">2</text>
<text x="29.1" y="149.8">3</text>
<text x="231.7" y="146">8</text>
<text x="231.7" y="148.6">9</text>
<text x="261.6" y="148.6">32</text>
<text x="261.6" y="146">33</text>
<text x="374.6" y="144.8">4</text>
<text x="29.1" y="152.4">4</text>
<text x="29.1" y="154.9">5</text>
<text x="231.1" y="151.1">10</text>
<text x="231.1" y="153.6">11</text>
<text x="261.6" y="153.6">30</text>
<text x="261.6" y="151.1">31</text>
<text x="29.1" y="157.5">6</text>
<text x="231.1" y="156.2">12</text>
<text x="231.1" y="158.7">13</text>
<text x="231.1" y="161.3">14</text>
<text x="261.6" y="161.3">27</text>
<text x="261.6" y="158.7">28</text>
<text x="261.6" y="156.2">29</text>
<text x="231.1" y="163.8">15</text>
<text x="231.1" y="166.3">16</text>
<text x="261.6" y="166.3">25</text>
<text x="261.6" y="163.8">26</text>
<text x="231.1" y="168.9">17</text>
<text x="231.1" y="171.4">18</text>
<text x="231.1" y="174">19</text>
<text x="261.6" y="174">22</text>
<text x="261.6" y="171.4">23</text>
<text x="261.6" y="168.9">24</text>
<text x="231.1" y="176.5">20</text>
<text x="261.6" y="176.5">21</text>
<text x="374.6" y="182.9">1</text>
<text x="374.6" y="185.4">2</text>
<text x="374.6" y="187.9">3</text>
<text x="374.6" y="190.5">4</text>
<text x="143.4" y="218.4">1</text>
<text x="143.4" y="221">2</text>
<text x="374.6" y="223.5">1</text>
<text x="374.6" y="226">2</text>
<text x="374.6" y="228.6">3</text>
<text x="374.6" y="231.1">4</text>
<text x="374.6" y="233.7">5</text>
<text x="374.6" y="236.2">6</text>
</g>
</svg>
